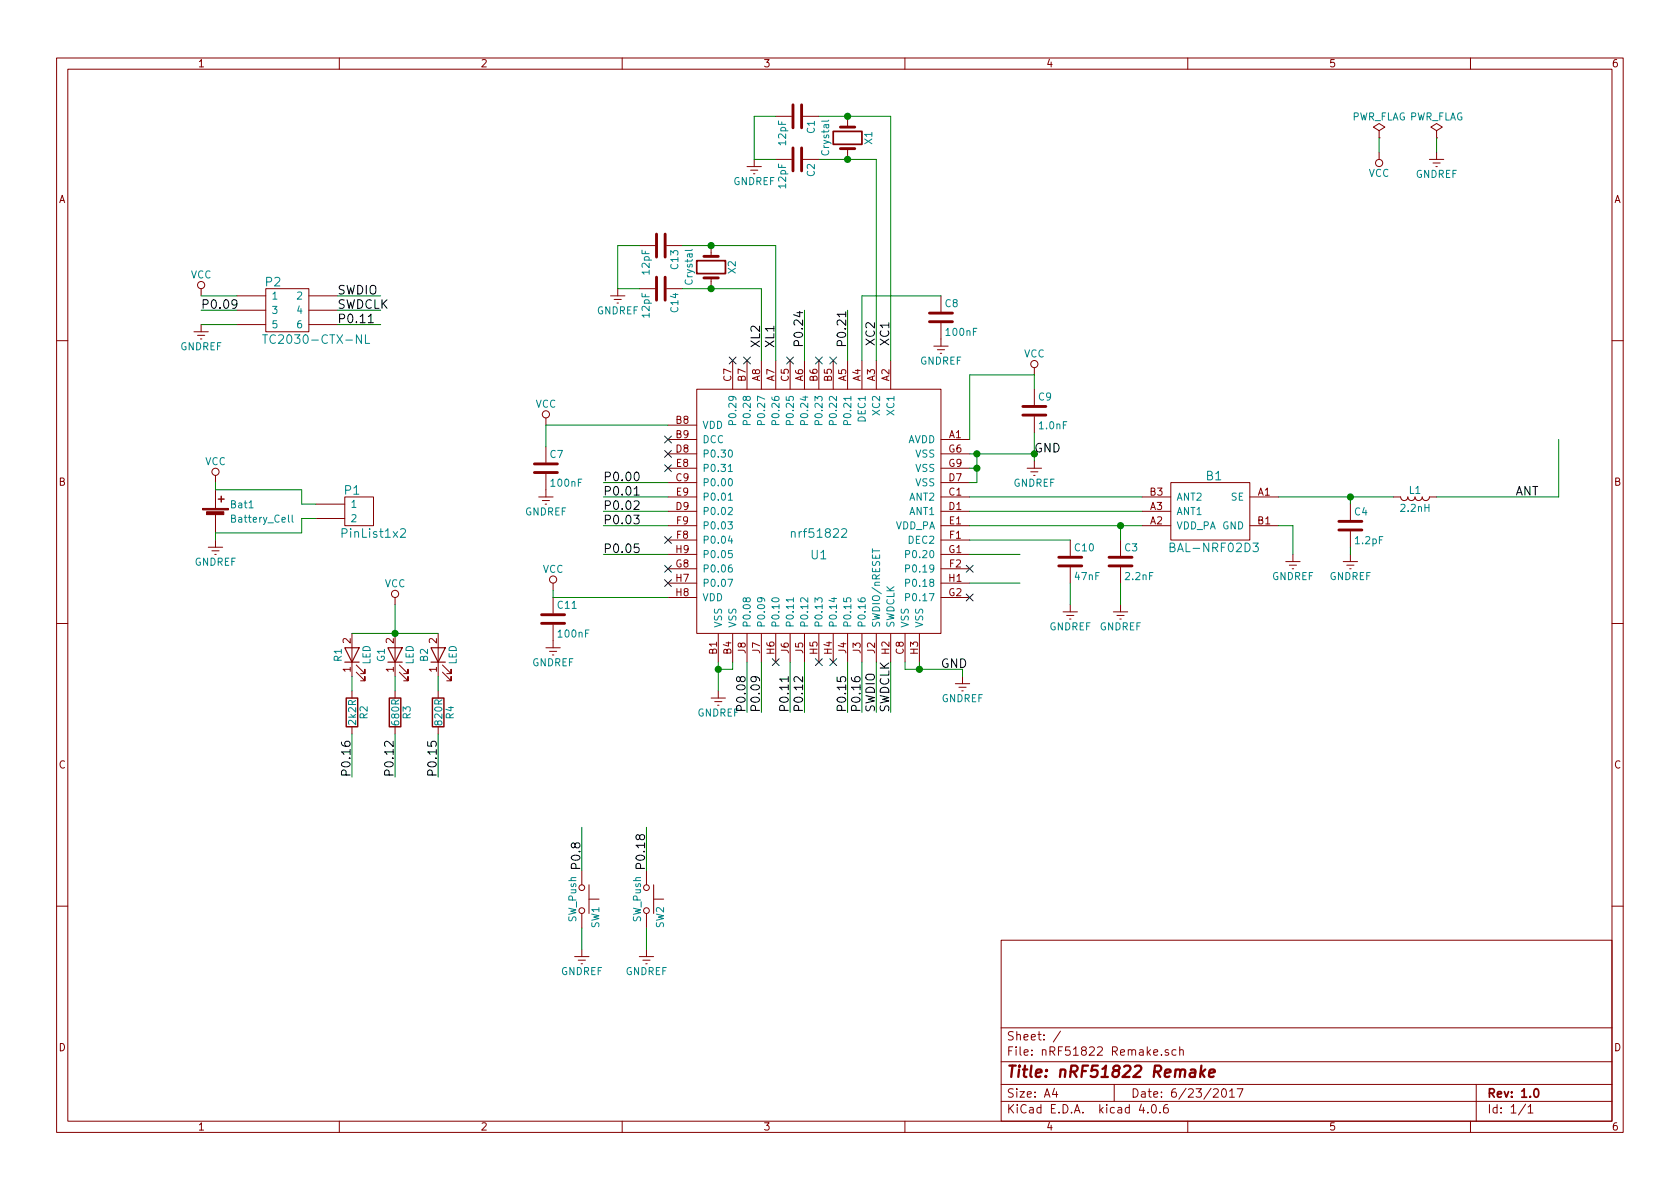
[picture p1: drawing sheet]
<svg xmlns="http://www.w3.org/2000/svg" width="297mm" height="210mm" viewBox="0 0 297 210" stroke-linecap="round" stroke-linejoin="round" font-family="sans-serif">
<g fill="none" stroke="#840000" stroke-width=".18">
<path d="M10 10.3h277v189.9h-277zM12 12.2h273v186.1h-273zM60 10.3v1.9M110 10.3v1.9M160 10.3v1.9M210 10.3v1.9M260 10.3v1.9M132.1 29.5h2.5M132.7 30.1h1.3M133.2 30.7h.3M133.3 28.2v1.3M137.2 20.6h2.8"/>
<path d="M137.2 28.2h2.8M142 20.6h2.8M142 28.2h2.8M149.9 20.6v1.9M149.9 26.3v1.9M243.8 24.4h.1M243.8 23.1l1.1-.6-1.1-.7-1 .7 1 .6v1.3M243.8 26.9v1.3M252.7 28.2h2.6M253.4 28.8h1.2M253.9 29.5h.2M254 24.4h.1"/>
<path d="M254 23.1l1-.6-1-.7-1 .7 1 .6v1.3M254 26.9v1.3M34.3 58.7h2.5M34.9 59.3h1.3M35.4 59.9h.3M35.6 51v1.3M35.6 57.4v1.3M41.9 52.3h5.1M41.9 54.9h5.1M41.9 57.4h5.1M47 51h7.6v7.7h-7.6zM54.6 52.3h5.1"/>
<path d="M54.6 54.9h5.1M54.6 57.4h5.1M107.9 52.3h2.6M108.6 53h1.3M109.1 53.6h.2M109.2 51v1.3M113 43.4h2.8M113 51h2.8M117.9 43.4h2.7M117.9 51h2.7M125.7 43.4v1.9M125.7 49.1v1.9"/>
<path d="M166.4 52.3v2.8M166.4 57.1v4.1M10 60.2h2M96.5 73.9v1.3M96.5 79v2.8M118.1 77.7h5.1M118.1 75.2h5.1M123.2 68.8h43.2v43.2h-43.2zM129.5 63.7v5.1M132.1 63.7v5.1M134.6 63.7v5.1M137.2 63.7v5.1"/>
<path d="M139.7 63.7v5.1M142.2 63.7v5.1M144.8 63.7v5.1M147.3 63.7v5.1M149.9 63.7v5.1M152.4 63.7v5.1M154.9 63.7v5.1M157.5 63.7v5.1M165.1 61.2h2.5M165.7 61.8h1.3M166.2 62.5h.3M166.4 77.7h5"/>
<path d="M182.9 65v1.3M182.9 68.8v2.8M182.9 73.7v2.7M285 60.2h2M36.8 96.8h2.6M37.5 97.4h1.2M38 98h.2M38.1 84.1v1.2M38.1 86.6v3.3M38.1 90.9v3.3M38.1 95.5v1.3M55.9 89.1h5.1"/>
<path d="M55.9 91.7h5.1M61 87.9h5v5.1h-5zM95.2 87.9h2.6M95.9 88.5h1.3M96.4 89.1h.2M96.5 83.8v4.1M118.1 87.9h5.1M118.1 90.4h5.1M118.1 93h5.1M118.1 95.5h5.1M118.1 98h5.1M118.1 80.3h5.1"/>
<path d="M118.1 85.3h5.1M118.1 82.8h5.1M166.4 87.9h5M166.4 90.4h5M166.4 93h5M166.4 95.5h5M166.4 98h5M166.4 80.3h5M166.4 85.3h5M166.4 82.8h5M181.6 82.8h2.5M182.2 83.4h1.3"/>
<path d="M182.8 84.1h.2M182.9 81.5v1.3M189.2 95.5v2.8M198.1 95.5v2.8M201.9 87.9h5.1M201.9 90.4h5.1M201.9 93h5.1M207 85.3h14v10.2h-14zM221 87.9h5.1M221 93h5.1M227.3 99.3h2.6M228 99.9h1.2"/>
<path d="M228.6 98v1.3M237.5 99.3h2.5M238.1 99.9h1.3M238.8 89.1v2.8M238.8 94v2.8M238.8 98v1.3M246.4 87.9h1.2a.63 .63 0 0 0 .7 .6 .63 .63 0 0 0 .6-.6 .63 .63 0 0 0 .7 .6 .63 .63 0 0 0 .6-.6 .63 .63 0 0 0 .6 .6 .63 .63 0 0 0 .7-.6 .63 .63 0 0 0 .6 .6 .63 .63 0 0 0 .6-.6h1.3M10 110.3h2M62.2 112v7.6M63 118.9l1.5 1.5v-.8v.8h-.7M63 117.6l1.5 1.5v-.7v.7h-.7M69.8 105.7v1.2"/>
<path d="M69.8 112v7.6M70.6 118.9l1.5 1.5v-.8v.8h-.7M70.6 117.6l1.5 1.5v-.7v.7h-.7M77.5 112v7.6M78.2 118.9l1.6 1.5v-.8v.8h-.8M78.2 117.6l1.6 1.5v-.7v.7h-.8M96.5 114.5h2.6M97.2 115.2h1.2M97.7 115.8h.2M97.8 103.1v1.3M97.8 105.7v2.8M97.8 110.5v4"/>
<path d="M118.1 103.1h5.1M118.1 100.6h5.1M118.1 105.7h5.1M127 112v5.1M129.5 112v5.1M132.1 112v5.1M134.6 112v5.1M137.2 112v5.1M139.7 112v5.1M142.2 112v5.1M144.8 112v5.1M147.3 112v5.1"/>
<path d="M149.9 112v5.1M152.4 112v5.1M154.9 112v5.1M157.5 112v5.1M160 112v5.1M162.6 112v5.1M166.4 103.1h5M166.4 100.6h5M166.4 105.7h5M170.2 119.6v1.3M188 108.2h2.5M188.6 108.8h1.3"/>
<path d="M189.1 109.5h.3M189.2 100.3v2.8M189.2 106.9v1.3M196.8 108.2h2.6M197.5 108.8h1.3M198 109.5h.2M198.1 100.3v2.8M198.1 106.9v1.3M228.5 100.6h.2M238.6 100.6h.3M285 110.3h2M62.2 122.2v1.2"/>
<path d="M62.2 128.5v1.3M69.8 122.2v1.2M69.8 128.5v1.3M77.5 122.2v1.2M77.5 128.5v1.3M125.7 123.4h2.6M126.4 124.1h1.2M126.9 124.7h.2M127 122.2v1.2M168.9 120.9h2.5M169.5 121.5h1.3M170.1 122.2h.2"/>
<path d="M102.9 153.9v2.6M104.1 159h1.8M104.1 156.5v5M114.3 153.9v2.6M115.6 159h1.7M115.6 156.5v5M10 160.2h2M101.6 169.2h2.5M102.2 169.8h1.3M102.7 170.4h.3M102.9 161.5v2.6M102.9 167.9v1.3"/>
<path d="M113 169.2h2.6M113.7 169.8h1.2M114.2 170.4h.2M114.3 161.5v2.6M114.3 167.9v1.3M177 166.3h108v32h-108zM285 160.2h2M60 198.3v1.9M110 198.3v1.9M160 198.3v1.9M177 194.8h108M177 191.8h108"/>
<path d="M177 187.8h108M177 181.8h108M186.4 192.5l-.3 1h.9M186.8 193v1M187.5 182.3l-1.3 2M197 191.8v3M201.8 195.2l-.4 1.1h1M202.9 196.7v.1M203.8 195.4l.1-.1a.81 .81 0 0 1 .6 .6 .81 .81 0 0 1-.3 .8l-.1 .1a.8 .8 0 0 1-.6-.6 .8 .8 0 0 1 .3-.8zM205.1 196.7v.1M205.4 186.5v.1M206.4 195.3a.59 .59 0 0 0-.7 .7l.1 .7 .2 .1 .5-.1 .1-.5-.2-.2-.4-.1-.3 .3"/>
<path d="M206.6 185.7a.37 .37 0 0 0-.6 .1l.1 .2 .5 .2 .1 .1-.3 .3-.4-.1M207.9 185.7l-.4-.1-.3 .3 .1 .6 .2 .1 .4-.1M208.6 185.7l.2-.1 .4 .1v.9M208.6 185.1v1.5M210 198.3v1.9M216.1 192.7l.2-.2a.81 .81 0 0 1 .6 .6 .81 .81 0 0 1-.3 .8l-.1 .1a.79 .79 0 0 1-.4-1.3zM217.4 193l.4-.5v1.5M217.4 194h.9M218.7 192.5h1.1l-.7 1.5M260 198.3v1.9M261 191.8v6.5M269.7 195.2l-1.2 2"/>
<path d="M270.2 195.8l.4-.5v1.5M270.2 196.8h.8"/>
<circle cx="243.8" cy="28.8" r=".63"/>
<circle cx="35.6" cy="50.4" r=".63"/>
<circle cx="96.5" cy="73.3" r=".63"/>
<circle cx="182.9" cy="64.4" r=".63"/>
<circle cx="38.1" cy="83.4" r=".63"/>
<circle cx="69.8" cy="105" r=".63"/>
<circle cx="97.8" cy="102.5" r=".63"/>
<circle cx="102.9" cy="157" r=".51"/>
<circle cx="114.3" cy="157" r=".51"/>
<circle cx="102.9" cy="161" r=".51"/>
<circle cx="114.3" cy="161" r=".51"/>
</g>
<path d="M147.3 23.2h5.1v2.3h-5.1zM123.2 46.1h5.1v2.3h-5.1zM271.3 192.7l.3-.2a.81 .81 0 0 1 .5 .6 .81 .81 0 0 1-.2 .8l-.2 .1a.79 .79 0 0 1-.4-1.3z" fill="none" stroke="#840000" stroke-width=".3"/>
<path d="M210.5 189.2h.8v1.2M211.4 189.6l-.8 .1a.4 .4 0 0 0-.3 .3 .4 .4 0 0 0 .3 .4l.7-.1M212.4 188.4l-.2 2M212.4 189.7l.6 .7M213.1 189.1l-.9 .8M213.8 189.8l1-.2-.1-.4-.6-.1-.3 .3v.9l.2 .1 .6-.1" fill="none" stroke="#840000" stroke-width=".41"/>
<g fill="none" stroke="#008484" stroke-width=".18">
<path d="M146.5 21.3l-.2 .1h-1M46.4 59.2h.9M46.9 59.2v1.5M64.6 59.2v1.5h.8M122.4 44.1l-.2 .2h-1.1M128.9 79.7l.2-.1a.67 .67 0 0 1 .4 .6 .67 .67 0 0 1-.4 .6l-.2-.1-.1-.3zM129.5 75.1l-.1-.6-.4-.1-.1 .7h1.2M132.1 75.1l-.1-.6-.5-.1-.1 .7h1.3M134.6 75.1l-.1-.6-.5-.1-.1 .7h1.3M137.1 75.1v-.6l-.5-.1-.1 .7h1.2M139.7 75.1l-.1-.6-.5-.1-.1 .7h1.3M142.2 75.1l-.1-.6-.4-.1-.1 .7h1.2"/>
<path d="M144.8 75.1l-.1-.6-.5-.1-.1 .7h1.3M147.3 75.1l-.1-.6-.5-.1-.1 .7h1.3M149.8 75.1v-.6l-.5-.1-.1 .7h1.2M51.7 91.1v1l.1 .2M70.8 93.6l.2-.1h.4l.2 .1 .1 .3-.1 .3-.8 .8h.9M128.7 92.3h.8l-.4 .5 .3 .1v.5l-.1 .1-.6-.1M128.8 82.5l.3-.4v1.3M128.8 89.8l.5-.1 .1 .1 .1 .3-.8 .9h.8M128.8 87.5l.3-.3v1.3M128.8 83.4h.7M128.8 88.5h.7M128.9 84.8l.2-.1a.67 .67 0 0 1 .4 .6 .67 .67 0 0 1-.4 .6l-.2-.1-.1-.4z"/>
<path d="M129.1 94.7l-.3 1h.7M129.4 99.9a.47 .47 0 0 0-.6 .5l.1 .7 .4 .1 .1-.2 .1-.4-.1-.2h-.4l-.2 .2M129.4 97.4h-.6v.5l.2-.1 .4 .1v.6l-.1 .1-.5-.1M148.8 93.6l.2-.1h.4l.2 .1 .1 .3-.1 .3-.8 .8h.9M160.1 98l.6-.1 .1-.4-.7-.1v1.2M221.5 96h1l-.5 .6 .3 .1 .2 .2-.1 .5-.2 .2h-.5l-.2-.2M128.7 102.4h.8l-.5 1.3M131.9 105.9l.3-.2 .3 .1 .2 .1-.2 .5h-.3l-.2-.1-.2-.5h-.3l-.1 .5 .3 .1 .2-.2M134.5 105.7l.2 .2v.3l-.2 .2-.5-.1-.1-.4 .3-.2a.84 .84 0 0 1 1 .4v.2M136.5 105.9a.76 .76 0 0 1 1.2 .2 .83 .83 0 0 1-1.2 0zM140.3 106.1h-1.3l.4 .3M140.3 105.7v.7"/>
<path d="M142.8 105.7v.8l-.9-.8-.2 .1-.1 .1 .1 .5M144.1 106.5v-.8l.5 .4 .1-.3h.5l.2 .1-.2 .6M147.5 105.7v.7l-.9-.3M149.2 105.8v.6h.6l-.1-.2 .1-.4h.5l.1 .1-.1 .5M151.7 105.8a.47 .47 0 0 0 .5 .6l.7-.1 .1-.4-.1-.1-.5-.1-.2 .1v.4l.2 .2M160.1 103.1l.6-.1 .1-.5-.7-.1v1.3M160.1 100.6l.6-.1 .1-.5-.7-.1v1.3M160.1 105.6h.6l.1-.5-.7-.1v1.2"/>
</g>
<g fill="none" stroke="#000084" stroke-width=".18">
<path d="M117.5 77.1l1.2 1.2M117.5 79.6l1.2 1.3M118.7 77.1l-1.2 1.2M118.7 79.6l-1.2 1.3M128.9 63.1l1.2 1.3M130.1 63.1l-1.2 1.3M131.5 63.1l1.2 1.3M132.7 63.1l-1.2 1.3M139.1 63.1l1.2 1.3M140.3 63.1l-1.2 1.3M144.2 63.1l1.2 1.3M145.4 63.1l-1.2 1.3"/>
<path d="M146.7 63.1l1.2 1.3M147.9 63.1l-1.2 1.3M117.5 82.2l1.2 1.2M117.5 94.9l1.2 1.2M117.5 100l1.2 1.2M118.7 82.2l-1.2 1.2M118.7 94.9l-1.2 1.2M118.7 100l-1.2 1.2M170.8 100l1.3 1.2M172.1 100l-1.3 1.2M117.5 102.5l1.2 1.2M118.7 102.5l-1.2 1.2"/>
<path d="M136.6 116.5l1.2 1.2M137.8 116.5l-1.2 1.2M144.2 116.5l1.2 1.2M145.4 116.5l-1.2 1.2M146.7 116.5l1.2 1.2M147.9 116.5l-1.2 1.2M170.8 105l1.3 1.3M172.1 105l-1.3 1.3"/>
</g>
<g fill="none" stroke="#008400" stroke-width=".18">
<path d="M137.2 20.6h-3.9v7.6h3.9M144.8 28.2h10.1v35.5M144.8 20.6h12.7v43.1M243.8 24.4v2.5M254 24.4v2.5M35.6 52.3h6.3M35.6 57.4h6.3M35.6 54.9h6.3M59.7 52.3h7.6M59.7 57.4h7.6M59.7 54.9h7.6M113 43.4h-3.8v7.6h3.8"/>
<path d="M120.6 51h14v12.7M120.6 43.4h16.6v20.3M142.2 54.9v8.8M149.9 54.9v8.8M166.4 52.3h-14v11.4M118.1 75.2h-21.6v3.8M182.9 68.8v-2.5h-11.5v11.4M182.9 76.4v5.1M275.6 77.7v10.2h-21.6M38.1 85.3v1.3h15.2v2.5h2.6M55.9 91.7h-2.6v2.5h-15.2v1.3M106.7 85.3h11.4"/>
<path d="M106.7 87.9h11.4M106.7 90.4h11.4M106.7 93h11.4M106.7 98h11.4M171.4 82.8h1.3M171.4 80.3h11.5M171.4 87.9h30.5M171.4 90.4h30.5M171.4 93h30.5M171.4 98h8.9M171.4 95.5h17.8M172.7 80.3v5h-1.3"/>
<path d="M198.1 93v2.5M226.1 87.9h20.3M226.1 93h2.5v5M238.8 87.9v1.2M238.8 96.8v1.2M62.2 112h15.3M62.2 119.6v2.6M69.8 106.9v5.1M69.8 119.6v2.6M77.5 119.6v2.6M97.8 104.4v1.3h20.3M127 117.1v5.1"/>
<path d="M129.5 117.1v1.3h-2.5M132.1 117.1v8.9M134.6 117.1v8.9M139.7 117.1v8.9M142.2 117.1v8.9M149.9 117.1v8.9M152.4 117.1v8.9M154.9 117.1v8.9M157.5 117.1v8.9M160 117.1v1.3h10.2v1.2M162.6 117.1v1.3M171.4 103.1h8.9"/>
<path d="M189.2 103.1v3.8M198.1 103.1v3.8M62.2 129.8v7.6M69.8 129.8v7.6M77.5 129.8v7.6M102.9 146.3v7.6M114.3 146.3v7.6M102.9 164.1v3.8M114.3 164.1v3.8"/>
</g>
<g fill="#008400" stroke="#008400" stroke-width=".25">
<circle cx="172.7" cy="82.8" r=".51"/>
<circle cx="172.7" cy="80.3" r=".51"/>
<circle cx="162.6" cy="118.4" r=".51"/>
<circle cx="127" cy="118.4" r=".51"/>
<circle cx="238.8" cy="87.9" r=".51"/>
<circle cx="198.1" cy="93" r=".51"/>
<circle cx="149.9" cy="28.2" r=".51"/>
<circle cx="149.9" cy="20.6" r=".51"/>
<circle cx="125.7" cy="43.4" r=".51"/>
<circle cx="125.7" cy="51" r=".51"/>
<circle cx="69.9" cy="112" r=".51"/>
</g>
<g fill="none" stroke="#840000" stroke-width=".51">
<path d="M140.2 18.5v4.1M141.7 18.5v4.1M140.2 26.2v4M141.7 26.2v4M148.6 22.5h2.5M148.6 26.3h2.5M116.1 41.4v4.1M116.1 49v4.1M117.6 41.4v4.1M117.6 49v4.1M124.5 45.3h2.5M124.5 49.1h2.5"/>
<path d="M164.3 56.9h4.1M164.3 55.4h4.1M180.8 73.4h4.1M180.8 71.9h4.1M94.5 83.6h4.1M94.5 82h4.1M187.2 98.5h4.1M196.1 98.5h4.1M236.7 93.7h4.1M236.7 92.2h4.1M95.8 110.2h4M95.8 108.7h4"/>
<path d="M187.2 100.1h4.1M196.1 100.1h4.1"/>
</g>
<g fill="none" stroke="#000" stroke-width=".18">
<path d="M41.9 53.7l-.3 .2h-.5l-.1-.2 .1-.5a.48 .48 0 0 1 .7 0 1 1 0 0 1-.3 1.3h-.4M65.1 56l.5-.5v1.6M65.1 57.1h.9M141.2 61.1l-.1-.7-.2-.2-.4 .1-.1 .2v.6h1.5M148.8 61.1l-.1-.7-.2-.2-.3 .1-.2 .2v.6h1.5M112.1 91.1h.9l-.5 .6 .4 .1 .1 .2-.1 .5-.2 .1h-.4l-.2-.1M112.1 88.7l.2-.1h.4l.2 .1 .1 .3-.1 .2-.8 .9h.9M112.1 86.5l.5-.5v1.5M112.1 87.5h.9M112.3 83.6l.2-.1a.81 .81 0 0 1 .5 .7 .81 .81 0 0 1-.5 .8l-.2-.1-.2-.5zM112.9 96.2h-.7l-.1 .7 .2-.1h.6l.1 .2v.4l-.3 .3h-.4l-.2-.1M130.9 120l.3-.3h.4a.48 .48 0 0 1-.1 .8l-.5-.1-.3-.7h-.3a.48 .48 0 0 0 0 .8h.2l.3-.3"/>
<path d="M133.4 119.7l.3 .3-.1 .4-.2 .1h-.5a.48 .48 0 0 1 0-.8 1 1 0 0 1 1.4 .4v.3M139.4 119.7v.8M141.9 119.7v.9l-.9-.9h-.2h-.3l-.1 .3v.3l.1 .2M148 119.7v.8h.7l-.1-.2 .1-.5 .2-.1h.4l.2 .3v.3l-.1 .2M150.5 119.8a.62 .62 0 0 0 .7 .7h.7a.48 .48 0 0 0-.1-.8h-.5a.48 .48 0 0 0 .1 .8M60.4 131.2a.62 .62 0 0 0 .6 .8l.7-.1a.48 .48 0 0 0-.1-.8l-.5 .1a.48 .48 0 0 0 .1 .8M69.5 131.1v.9l-.8-.8-.3-.1-.3 .1-.1 .2v.3l.1 .3M75.6 131.2v.7l.8 .1-.2-.3 .1-.5 .2-.1h.4l.2 .3v.3l-.1 .3M139.4 120.1h-1.6l.5 .4M113.1 147.9l.3-.3 .4 .1a.48 .48 0 0 1-.1 .8l-.5-.2-.2-.6h-.4a.48 .48 0 0 0 0 .7l.2 .1 .3-.3"/>
</g>
<g fill="#840000" stroke="#840000" stroke-width=".18">
<path d="M35.8 89.9h4.6v.3h-4.6z"/>
<path d="M36.5 90.5h3.1v.5h-3.1z"/>
</g>
<path d="M38.6 88.3h1M39.1 87.8v1M61.2 123.4h2v5.1h-2zM68.8 123.4h2.1v5.1h-2.1zM76.5 123.4h2v5.1h-2z" fill="none" stroke="#840000" stroke-width=".25"/>
<path d="M61 114.5h2.5l-1.3 2.6zM61 117.1h2.5M68.6 114.5h2.5l-1.3 2.6zM68.6 117.1h2.5M76.2 114.5h2.5l-1.2 2.6zM76.2 117.1h2.5" fill="none" stroke="#840000" stroke-width=".2"/>
<text font-size="2.8" fill="#840000" x="178" y="190.5">Title: nRF51822 Remake</text>
<g font-size="2.1" fill="#008484">
<text x="47" y="50.6">P2</text>
<text x="47.9" y="60.8">TC2030-CTX-NL</text>
<text x="60.9" y="87.5">P1</text>
<text x="213.3" y="84.9">B1</text>
<text x="60.7" y="95.1">PinList1x2</text>
<text x="140.4" y="95.1">nrf51822</text>
<text x="143.4" y="98.9">U1</text>
<text x="207.4" y="97.6">BAL-NRF02D3</text>
</g>
<g font-size="2.1">
<text x="59.7" y="52.1">SWDIO</text>
<text x="35.6" y="54.6">P0.09</text>
<text x="59.7" y="54.6">SWDCLK</text>
<text x="59.7" y="57.1">P0.11</text>
<text x="134.4" y="61.3" transform="rotate(-90 134.4 61.3)">XL2</text>
<text x="136.9" y="61.3" transform="rotate(-90 136.9 61.3)">XL1</text>
<text x="142" y="60.4" transform="rotate(-90 142 60.4)">P0.24</text>
<text x="149.6" y="60.4" transform="rotate(-90 149.6 60.4)">P0.21</text>
<text x="154.7" y="61.2" transform="rotate(-90 154.7 61.2)">XC2</text>
<text x="157.2" y="61.2" transform="rotate(-90 157.2 61.2)">XC1</text>
<text x="106.7" y="87.6">P0.01</text>
<text x="106.7" y="85.1">P0.00</text>
<text x="268" y="87.6">ANT</text>
<text x="106.7" y="92.7">P0.03</text>
<text x="106.7" y="90.2">P0.02</text>
<text x="106.7" y="97.8">P0.05</text>
<text x="166.4" y="118.1">GND</text>
<text x="131.8" y="126" transform="rotate(-90 131.8 126)">P0.08</text>
<text x="134.4" y="126" transform="rotate(-90 134.4 126)">P0.09</text>
<text x="139.4" y="126" transform="rotate(-90 139.4 126)">P0.11</text>
<text x="142" y="126" transform="rotate(-90 142 126)">P0.12</text>
<text x="149.6" y="126" transform="rotate(-90 149.6 126)">P0.15</text>
<text x="152.1" y="126" transform="rotate(-90 152.1 126)">P0.16</text>
<text x="154.7" y="126" transform="rotate(-90 154.7 126)">SWDIO</text>
<text x="157.2" y="126" transform="rotate(-90 157.2 126)">SWDCLK</text>
<text x="62" y="137.4" transform="rotate(-90 62 137.4)">P0.16</text>
<text x="69.6" y="137.4" transform="rotate(-90 69.6 137.4)">P0.12</text>
<text x="77.2" y="137.4" transform="rotate(-90 77.2 137.4)">P0.15</text>
<text x="102.6" y="153.9" transform="rotate(-90 102.6 153.9)">P0.8</text>
<text x="114" y="153.9" transform="rotate(-90 114 153.9)">P0.18</text>
</g>
<text font-size="2.1" fill="#008400" x="182.9" y="80">GND</text>
<g font-size="2.1" fill="#840000">
<text x="178" y="184">Sheet: /</text>
<text x="178" y="186.7">File: nRF51822 Remake.sch</text>
<text x="178" y="196.9">KiCad E.D.A. kicad 4.0.6</text>
<text x="178" y="194.1">Size: A4</text>
<text x="200" y="194.1">Date: 6/23/2017</text>
<text x="263" y="194.1">Rev: 1.0</text>
<text x="263" y="196.9">Id: 1/1</text>
</g>
<g font-size="1.8" fill="#840000">
<text x="35" y="11.9">1</text>
<text x="85" y="11.9">2</text>
<text x="135" y="11.9">3</text>
<text x="185" y="11.9">4</text>
<text x="235" y="11.9">5</text>
<text x="285" y="11.9">6</text>
<text x="10.4" y="35.9">A</text>
<text x="285.4" y="35.9">A</text>
<text x="129.3" y="67.4" transform="rotate(-90 129.3 67.4)">C7</text>
<text x="131.8" y="67.4" transform="rotate(-90 131.8 67.4)">B7</text>
<text x="134.4" y="67.4" transform="rotate(-90 134.4 67.4)">A8</text>
<text x="136.9" y="67.4" transform="rotate(-90 136.9 67.4)">A7</text>
<text x="139.4" y="67.4" transform="rotate(-90 139.4 67.4)">C5</text>
<text x="142" y="67.4" transform="rotate(-90 142 67.4)">A6</text>
<text x="144.5" y="67.4" transform="rotate(-90 144.5 67.4)">B6</text>
<text x="147.1" y="67.4" transform="rotate(-90 147.1 67.4)">B5</text>
<text x="149.6" y="67.4" transform="rotate(-90 149.6 67.4)">A5</text>
<text x="152.1" y="67.4" transform="rotate(-90 152.1 67.4)">A4</text>
<text x="154.7" y="67.4" transform="rotate(-90 154.7 67.4)">A3</text>
<text x="157.2" y="67.4" transform="rotate(-90 157.2 67.4)">A2</text>
<text x="119.5" y="74.9">B8</text>
<text x="119.5" y="77.5">B9</text>
<text x="167.8" y="77.5">A1</text>
<text x="119.5" y="80">D8</text>
<text x="119.6" y="82.5">E8</text>
<text x="167.7" y="80">G6</text>
<text x="167.7" y="82.5">G9</text>
<text x="10.4" y="85.9">B</text>
<text x="119.5" y="85.1">C9</text>
<text x="119.6" y="87.6">E9</text>
<text x="167.8" y="87.6">C1</text>
<text x="167.8" y="85.1">D7</text>
<text x="203.4" y="87.6">B3</text>
<text x="222.4" y="87.6">A1</text>
<text x="285.4" y="85.9">B</text>
<text x="119.5" y="90.2">D9</text>
<text x="119.6" y="95.2">F8</text>
<text x="119.6" y="92.7">F9</text>
<text x="167.8" y="90.2">D1</text>
<text x="167.8" y="92.7">E1</text>
<text x="167.9" y="95.2">F1</text>
<text x="203.4" y="92.7">A2</text>
<text x="203.4" y="90.2">A3</text>
<text x="222.4" y="92.7">B1</text>
<text x="119.5" y="100.3">G8</text>
<text x="119.5" y="97.8">H9</text>
<text x="167.7" y="97.8">G1</text>
<text x="167.9" y="100.3">F2</text>
<text x="119.5" y="102.9">H7</text>
<text x="119.5" y="105.4">H8</text>
<text x="167.7" y="105.4">G2</text>
<text x="167.8" y="102.9">H1</text>
<text x="62" y="113.8" transform="rotate(-90 62 113.8)">2</text>
<text x="69.6" y="113.8" transform="rotate(-90 69.6 113.8)">2</text>
<text x="77.2" y="113.8" transform="rotate(-90 77.2 113.8)">2</text>
<text x="62" y="118.8" transform="rotate(-90 62 118.8)">1</text>
<text x="69.6" y="118.8" transform="rotate(-90 69.6 118.8)">1</text>
<text x="77.2" y="118.8" transform="rotate(-90 77.2 118.8)">1</text>
<text x="126.7" y="115.7" transform="rotate(-90 126.7 115.7)">B1</text>
<text x="129.3" y="115.7" transform="rotate(-90 129.3 115.7)">B4</text>
<text x="131.8" y="115.5" transform="rotate(-90 131.8 115.5)">J8</text>
<text x="134.4" y="115.5" transform="rotate(-90 134.4 115.5)">J7</text>
<text x="136.9" y="115.7" transform="rotate(-90 136.9 115.7)">H6</text>
<text x="139.4" y="115.5" transform="rotate(-90 139.4 115.5)">J6</text>
<text x="142" y="115.5" transform="rotate(-90 142 115.5)">J5</text>
<text x="144.5" y="115.7" transform="rotate(-90 144.5 115.7)">H5</text>
<text x="147.1" y="115.7" transform="rotate(-90 147.1 115.7)">H4</text>
<text x="149.6" y="115.5" transform="rotate(-90 149.6 115.5)">J4</text>
<text x="152.1" y="115.5" transform="rotate(-90 152.1 115.5)">J3</text>
<text x="154.7" y="115.5" transform="rotate(-90 154.7 115.5)">J2</text>
<text x="157.2" y="115.7" transform="rotate(-90 157.2 115.7)">H2</text>
<text x="159.8" y="115.7" transform="rotate(-90 159.8 115.7)">C8</text>
<text x="162.3" y="115.7" transform="rotate(-90 162.3 115.7)">H3</text>
<text x="10.4" y="135.9">C</text>
<text x="285.4" y="135.9">C</text>
<text x="10.4" y="185.9">D</text>
<text x="285.4" y="185.9">D</text>
<text x="35" y="199.9">1</text>
<text x="85" y="199.9">2</text>
<text x="135" y="199.9">3</text>
<text x="185" y="199.9">4</text>
<text x="235" y="199.9">5</text>
<text x="285" y="199.9">6</text>
</g>
<g font-size="1.8" fill="#008484">
<text x="144" y="23.6" transform="rotate(-90 144 23.6)">C1</text>
<text x="238.9" y="21.3">PWR_FLAG PWR_FLAG</text>
<text x="139" y="25.6" transform="rotate(-90 139 25.6)">12pF</text>
<text x="146.6" y="27.4" transform="rotate(-90 146.6 27.4)">Crystal</text>
<text x="154.2" y="25.4" transform="rotate(-90 154.2 25.4)">X1</text>
<text x="129.6" y="32.7">GNDREF</text>
<text x="139" y="33.2" transform="rotate(-90 139 33.2)">12pF</text>
<text x="144" y="31.2" transform="rotate(-90 144 31.2)">C2</text>
<text x="242" y="31.3">VCC</text>
<text x="250.3" y="31.4">GNDREF</text>
<text x="119.9" y="47.5" transform="rotate(-90 119.9 47.5)">C13</text>
<text x="33.7" y="49.2">VCC</text>
<text x="48" y="53">1</text>
<text x="52.6" y="53">2</text>
<text x="114.8" y="48.5" transform="rotate(-90 114.8 48.5)">12pF</text>
<text x="122.5" y="50.2" transform="rotate(-90 122.5 50.2)">Crystal</text>
<text x="130.1" y="48.3" transform="rotate(-90 130.1 48.3)">X2</text>
<text x="48" y="55.5">3</text>
<text x="48" y="58">5</text>
<text x="52.6" y="55.5">4</text>
<text x="52.6" y="58">6</text>
<text x="105.5" y="55.6">GNDREF</text>
<text x="114.8" y="56.1" transform="rotate(-90 114.8 56.1)">12pF</text>
<text x="119.9" y="55.2" transform="rotate(-90 119.9 55.2)">C14</text>
<text x="167.1" y="54.3">C8</text>
<text x="167.4" y="59.4">100nF</text>
<text x="31.8" y="61.9">GNDREF</text>
<text x="162.6" y="64.5">GNDREF</text>
<text x="181" y="63.2">VCC</text>
<text x="183.6" y="70.8">C9</text>
<text x="94.7" y="72.1">VCC</text>
<text x="124.2" y="75.8">VDD</text>
<text x="130.2" y="74.5" transform="rotate(-90 130.2 74.5)">P0.29</text>
<text x="132.7" y="74.5" transform="rotate(-90 132.7 74.5)">P0.28</text>
<text x="135.3" y="74.5" transform="rotate(-90 135.3 74.5)">P0.27</text>
<text x="137.8" y="74.5" transform="rotate(-90 137.8 74.5)">P0.26</text>
<text x="140.3" y="74.5" transform="rotate(-90 140.3 74.5)">P0.25</text>
<text x="142.9" y="74.5" transform="rotate(-90 142.9 74.5)">P0.24</text>
<text x="145.4" y="74.5" transform="rotate(-90 145.4 74.5)">P0.23</text>
<text x="148" y="74.5" transform="rotate(-90 148 74.5)">P0.22</text>
<text x="150.5" y="74.5" transform="rotate(-90 150.5 74.5)">P0.21</text>
<text x="153" y="74.6" transform="rotate(-90 153 74.6)">DEC1</text>
<text x="155.6" y="73.3" transform="rotate(-90 155.6 73.3)">XC2</text>
<text x="158.1" y="73.3" transform="rotate(-90 158.1 73.3)">XC1</text>
<text x="183.8" y="75.9">1.0nF</text>
<text x="36.2" y="82.2">VCC</text>
<text x="97.3" y="81">C7</text>
<text x="124.2" y="80.9">P0.30</text>
<text x="124.2" y="83.4">P0.31</text>
<text x="124.2" y="78.4">DCC</text>
<text x="160.4" y="78.4">AVDD</text>
<text x="161.8" y="80.9">VSS</text>
<text x="161.8" y="83.4">VSS</text>
<text x="40.9" y="89.9">Bat1</text>
<text x="62" y="89.8">1</text>
<text x="97.6" y="86">100nF</text>
<text x="124.2" y="86">P0.00</text>
<text x="124.2" y="88.5">P0.01</text>
<text x="160.7" y="88.5">ANT2</text>
<text x="161.8" y="86">VSS</text>
<text x="179.1" y="86">GNDREF</text>
<text x="208" y="88.5">ANT2</text>
<text x="217.6" y="88.5">SE</text>
<text x="249.2" y="87.3">L1</text>
<text x="41.2" y="92.4">Battery_Cell</text>
<text x="62" y="92.3">2</text>
<text x="92.8" y="91.1">GNDREF</text>
<text x="124.2" y="91.1">P0.02</text>
<text x="124.2" y="93.6">P0.03</text>
<text x="158.2" y="93.6">VDD_PA</text>
<text x="160.7" y="91.1">ANT1</text>
<text x="208" y="93.6">VDD_PA GND</text>
<text x="208" y="91.1">ANT1</text>
<text x="239.5" y="91.1">C4</text>
<text x="247.8" y="90.5">2.2nH</text>
<text x="34.4" y="100">GNDREF</text>
<text x="95.9" y="101.3">VCC</text>
<text x="124.2" y="96.1">P0.04</text>
<text x="124.2" y="101.2">P0.06</text>
<text x="124.2" y="98.7">P0.05</text>
<text x="160.6" y="96.1">DEC2</text>
<text x="160.7" y="98.7">P0.20</text>
<text x="160.7" y="101.2">P0.19</text>
<text x="190.1" y="97.5">C10</text>
<text x="198.9" y="97.5">C3</text>
<text x="239.7" y="96.2">1.2pF</text>
<text x="68" y="103.8">VCC</text>
<text x="98.7" y="107.6">C11</text>
<text x="124.2" y="103.8">P0.07</text>
<text x="124.2" y="106.3">VDD</text>
<text x="160.7" y="103.8">P0.18</text>
<text x="160.7" y="106.3">P0.17</text>
<text x="190.1" y="102.6">47nF</text>
<text x="199.1" y="102.6">2.2nF</text>
<text x="224.9" y="102.6">GNDREF</text>
<text x="235" y="102.6">GNDREF</text>
<text x="98.8" y="112.7">100nF</text>
<text x="127.6" y="111" transform="rotate(-90 127.6 111)">VSS</text>
<text x="130.2" y="111" transform="rotate(-90 130.2 111)">VSS</text>
<text x="132.7" y="111" transform="rotate(-90 132.7 111)">P0.08</text>
<text x="135.3" y="111" transform="rotate(-90 135.3 111)">P0.09</text>
<text x="137.8" y="111" transform="rotate(-90 137.8 111)">P0.10</text>
<text x="140.3" y="111" transform="rotate(-90 140.3 111)">P0.11</text>
<text x="142.9" y="111" transform="rotate(-90 142.9 111)">P0.12</text>
<text x="145.4" y="111" transform="rotate(-90 145.4 111)">P0.13</text>
<text x="148" y="111" transform="rotate(-90 148 111)">P0.14</text>
<text x="150.5" y="111" transform="rotate(-90 150.5 111)">P0.15</text>
<text x="153" y="111" transform="rotate(-90 153 111)">P0.16</text>
<text x="155.6" y="111" transform="rotate(-90 155.6 111)">SWDIO/nRESET</text>
<text x="158.1" y="111" transform="rotate(-90 158.1 111)">SWDCLK</text>
<text x="160.7" y="111" transform="rotate(-90 160.7 111)">VSS</text>
<text x="163.2" y="111" transform="rotate(-90 163.2 111)">VSS</text>
<text x="185.5" y="111.4">GNDREF</text>
<text x="194.4" y="111.4">GNDREF</text>
<text x="60.4" y="116.9" transform="rotate(-90 60.4 116.9)">R1</text>
<text x="65.5" y="117.5" transform="rotate(-90 65.5 117.5)">LED</text>
<text x="68" y="117" transform="rotate(-90 68 117)">G1</text>
<text x="73.1" y="117.5" transform="rotate(-90 73.1 117.5)">LED</text>
<text x="75.6" y="116.9" transform="rotate(-90 75.6 116.9)">B2</text>
<text x="80.7" y="117.5" transform="rotate(-90 80.7 117.5)">LED</text>
<text x="94.1" y="117.8">GNDREF</text>
<text x="166.4" y="124.1">GNDREF</text>
<text x="62.9" y="128.1" transform="rotate(-90 62.9 128.1)">2k2R</text>
<text x="65" y="127.1" transform="rotate(-90 65 127.1)">R2</text>
<text x="70.6" y="128.1" transform="rotate(-90 70.6 128.1)">680R</text>
<text x="72.6" y="127.1" transform="rotate(-90 72.6 127.1)">R3</text>
<text x="78.2" y="128.1" transform="rotate(-90 78.2 128.1)">820R</text>
<text x="80.2" y="127.1" transform="rotate(-90 80.2 127.1)">R4</text>
<text x="123.3" y="126.7">GNDREF</text>
<text x="101.9" y="163.1" transform="rotate(-90 101.9 163.1)">SW_Push</text>
<text x="105.9" y="164.1" transform="rotate(-90 105.9 164.1)">SW1</text>
<text x="113.3" y="163.1" transform="rotate(-90 113.3 163.1)">SW_Push</text>
<text x="117.4" y="164.1" transform="rotate(-90 117.4 164.1)">SW2</text>
<text x="99.1" y="172.4">GNDREF</text>
<text x="110.6" y="172.4">GNDREF</text>
</g>
</svg>
